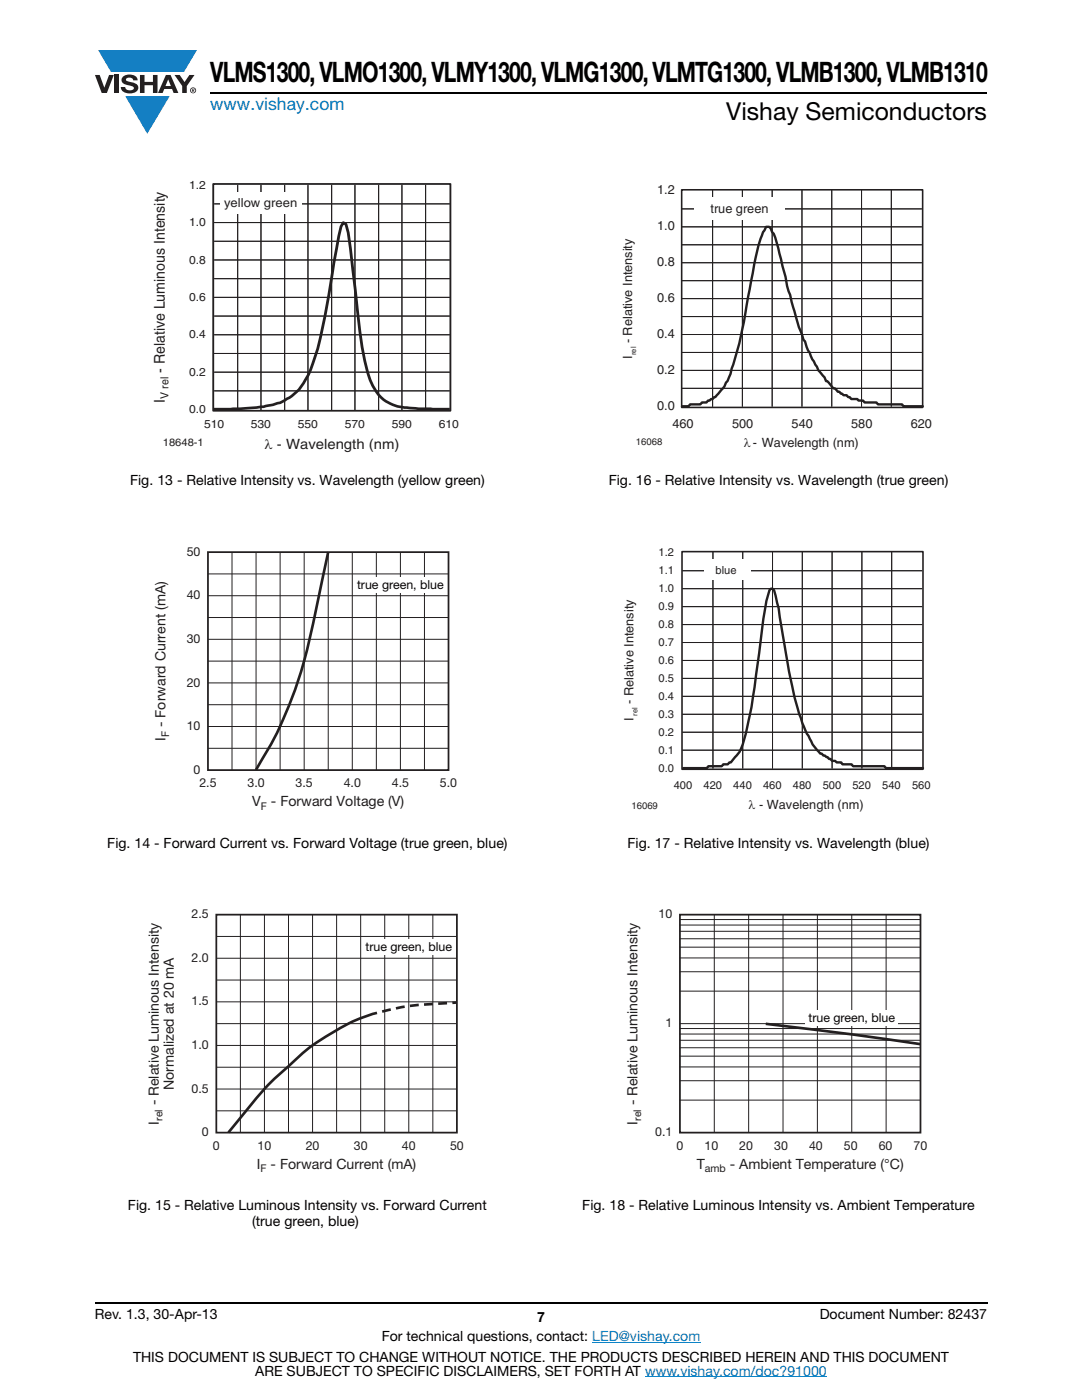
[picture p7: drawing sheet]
<svg xmlns="http://www.w3.org/2000/svg" width="216mm" height="279mm" viewBox="0 0 216 279" stroke-linecap="round" stroke-linejoin="round" font-family="sans-serif">
<g fill="#147fc3">
<path d="M19.6 10h19.7l-2.6 4.3h-1.1h-13.5z"/>
<path d="M25 19.2h8.9l-4.5 7.5z"/>
</g>
<g fill="#231f20">
<path d="M18.9 15h1l.9 2.5 1-2.5h.9l-1.4 3.6h-1z"/>
<path d="M22.9 15h.9v3.6h-.9z"/>
<path d="M24.6 15.3a2.1 2.1 0 0 1 2.8 .3l.1 .4h-.9a.79 .79 0 0 0-.7-.5 .79 .79 0 0 0-.8 .4l.3 .3 1 .2a1.08 1.08 0 0 1 1.2 1.1 1.08 1.08 0 0 1-1.1 1.1 1.73 1.73 0 0 1-2.4-1.2h.9a.96 .96 0 0 0 .8 .6 .96 .96 0 0 0 .9-.4 1.31 1.31 0 0 0-1.2-.6 1.03 1.03 0 0 1-1.1-.6 1.03 1.03 0 0 1 .2-1.1z"/>
<path d="M27.9 15h.9v1.3h1.7v-1.3h.9v3.6h-.9v-1.6h-1.7v1.6h-.9z"/>
<path d="M34.8 15h1.1l.9 1.4 1-1.4h1l-1.5 2.2v1.4h-.9v-1.4z"/>
<path d="M33.6 15.8l.5 1.4h-1.1zM33.1 15l-1.6 3.6h1l.3-.8h1.5l.3 .8h1l-1.6-3.6z"/>
<path d="M38.1 18a.46 .46 0 0 1 .9 0 .46 .46 0 0 1-.9 0zM37.9 18a.6 .6 0 0 0 1.2 0 .6 .6 0 0 0-1.2 0z"/>
<path d="M38.4 17.8h.2v.2h-.2zM38.3 17.7v.7h.1v-.3l.4 .3-.2-.3 .2-.2-.1-.2z"/>
</g>
<path d="M42 18.6h155M18.9 260h178.1" fill="none" stroke="#000" stroke-width=".36"/>
<path d="M118.2 267.9h21.5M128.7 274.8h36.3" fill="none" stroke="#007ec4" stroke-width=".2"/>
<path d="M30.3 36.1h61.3v54.2h-61.3z" fill="#fff"/>
<g fill="none" stroke="#231f20" stroke-width=".2">
<path d="M47.4 37v44.8M52.1 37v44.8M56.8 37v44.8M61.4 37v44.8M66.2 37v44.8M70.8 37v44.8M75.5 37v44.8M80.2 37v44.8M84.9 37v44.8M89.7 59.3h-46.9M89.7 55.6h-46.9M89.7 51.9h-46.9"/>
<path d="M89.7 48.2h-46.9M89.7 44.4h-46.9M89.7 40.7h-46.9M89.7 78h-46.9M89.7 74.3h-46.9M89.7 70.5h-46.9M89.7 66.8h-46.9M89.7 63.1h-46.9"/>
</g>
<path d="M42.8 81.7h3.2a36.4 36.4 0 0 0 9.9-1.3 11.1 11.1 0 0 0 6.1-6.6 78 78 0 0 0 3.6-14.7l2-12 .4-1.9 .5-.8 .5 .3 .5 1.7 1.4 11.5a109.6 109.6 0 0 0 2.3 15.9 10.6 10.6 0 0 0 3.8 6.3 12.3 12.3 0 0 0 6 1.4l6.5 .2" fill="none" stroke="#231f20" stroke-width=".54"/>
<path d="M42.5 36.7h47.4v45.3h-47.4z" fill="none" stroke="#231f20" stroke-width=".36"/>
<g fill="#fff">
<path d="M43.9 38.5h16.3v4.2h-16.3z"/>
<path d="M30.7 108.8h60.5v53.4h-60.5z"/>
</g>
<g fill="none" stroke="#231f20" stroke-width=".2">
<path d="M41.5 114.5h48M41.5 118.9h48M46.3 110.2v43.5M51.1 110.2v43.5M55.9 110.2v43.5M60.7 110.2v43.5M65.5 110.2v43.5M70.3 110.2v43.5M75.1 110.2v43.5M79.9 110.2v43.5M84.7 110.2v43.5M41.5 123.2h48"/>
<path d="M41.5 127.6h48M41.5 131.9h48M41.5 136.3h48M41.5 140.6h48M41.5 145h48M41.5 149.3h48"/>
</g>
<path d="M41.5 110.2h48v43.5h-48z" fill="none" stroke="#231f20" stroke-width=".35"/>
<path d="M71.9 115.2h16v3h-16z" fill="#fff"/>
<path d="M65.5 110.2a357.1 357.1 0 0 1-5.6 24.4 78 78 0 0 1-8.8 19" fill="none" stroke="#231f20" stroke-width=".53"/>
<path d="M29.4 181.2h63.1v53.4h-63.1z" fill="#fff"/>
<g fill="none" stroke="#231f20" stroke-width=".2">
<path d="M43.2 186.9h48M43.2 191.2h48M43.2 195.6h48M43.2 199.9h48M48 182.5v43.5M52.8 182.5v43.5M57.6 182.5v43.5M62.4 182.5v43.5M67.2 182.5v43.5M72 182.5v43.5M76.8 182.5v43.5M81.6 182.5v43.5"/>
<path d="M86.4 182.5v43.5M43.2 204.3h48M43.2 208.6h48M43.2 213h48M43.2 217.3h48M43.2 221.7h48"/>
</g>
<path d="M43.2 182.5h48v43.5h-48z" fill="none" stroke="#231f20" stroke-width=".35"/>
<path d="M73.5 187.6h16.1v3h-16.1z" fill="#fff"/>
<path d="M75.2 202.1a42.1 42.1 0 0 0-16.5 9.6 64.7 64.7 0 0 0-11.1 11.8l-2 2.5M91.1 200.1h-.8" fill="none" stroke="#231f20" stroke-width=".53"/>
<path d="M76.3 201.9a54.2 54.2 0 0 1 13.4-1.7" fill="none" stroke="#231f20" stroke-width=".53" stroke-dasharray="1.8 1.1" stroke-linecap="butt"/>
<path d="M123.9 36.6h62.1v53.1h-62.1z" fill="#fff"/>
<g fill="none" stroke="#231f20" stroke-width=".2">
<path d="M142.2 37.9v43.3M148.1 37.9v43.3M154.1 37.9v43.3M160 37.9v43.3M166 37.9v43.3M171.9 37.9v43.3M177.9 37.9v43.3M136.1 59.6h47.8M136.1 56h47.8M136.1 52.4h47.8M136.1 48.9h47.8M136.1 45.3h47.8"/>
<path d="M136.1 41.7h47.8M136.1 77.5h47.8M136.1 73.9h47.8M136.1 70.3h47.8M136.1 66.8h47.8M136.1 63.2h47.8"/>
</g>
<path d="M136.1 81.1h1.3l.3-.4h2.1l.3-.4h.9l.3-.4h.3l.3-.3h.3l.3-.3h.2a12.1 12.1 0 0 0 3.1-4.7 116 116 0 0 0 3.8-16.8l1-5.7a20.9 20.9 0 0 1 2.3-6.8h.6l.3 .3 .3 .7a8.7 8.7 0 0 1 1.4 4.3l1.2 4.7 .4 1.8 1.4 4.9a19.7 19.7 0 0 0 1.5 4.8l.3 1 .3 .3a19.5 19.5 0 0 0 2.4 5.1l.3 .7 1.2 1.4 .3 .8h.3l.3 .3 .9 1.1h.3l.6 .7h.3l.3 .4h.2l.3 .3h.6l1 .7h1.2l.2 .3h.9l.3 .4h2.4l.3 .4h4.8l.3 .4h3.8" fill="none" stroke="#231f20" stroke-width=".48"/>
<path d="M136 37.9h48.1v43.4h-48.1z" fill="none" stroke="#231f20" stroke-width=".32"/>
<g fill="#fff">
<path d="M138.5 39.4h18v4.5h-18z"/>
<path d="M124.2 109.1h61.5v52.8h-61.5z"/>
</g>
<g fill="none" stroke="#231f20" stroke-width=".2">
<path d="M136.1 117.5h47.9M136.1 113.9h47.9M142.3 110.1v43.3M148.2 110.1v43.3M154.1 110.1v43.3M160.1 110.1v43.3M166 110.1v43.3M172 110.1v43.3M177.9 110.1v43.3M136.1 139h47.9M136.1 135.4h47.9M136.1 131.8h47.9"/>
<path d="M136.1 128.2h47.9M136.1 124.6h47.9M136.1 121.1h47.9M136.1 149.7h47.9M136.1 146.1h47.9M136.1 142.6h47.9"/>
</g>
<path d="M136.3 153.3h4.7l.3-.4h2.7l.3-.4h.9l.3-.3h.3l.9-1.1a9.6 9.6 0 0 0 2.3-5.7 197.6 197.6 0 0 0 3.3-21.9l.6-3.6 .6-2.1 .3-.3h.3l.4 .3 .9 3.6 1.1 7.1a78.6 78.6 0 0 0 3.9 16.5l1.2 2.5a7.7 7.7 0 0 0 2.1 2.9h.3l.3 .4h.3l.3 .3h.2l.9 .8h.6l.3 .3h1l.2 .3h1.8l.3 .4h6.3l.3 .4h7.4" fill="none" stroke="#231f20" stroke-width=".48"/>
<path d="M136.1 110.1h48.1v43.4h-48.1z" fill="none" stroke="#231f20" stroke-width=".32"/>
<g fill="#fff">
<path d="M140.4 111.6h9.3v4h-9.3z"/>
<path d="M124.9 181.2h60.1v53.4h-60.1z"/>
</g>
<path d="M135.7 182.5h48v43.5h-48z" fill="none" stroke="#231f20" stroke-width=".35"/>
<g fill="none" stroke="#231f20" stroke-width=".2">
<path d="M135.7 197.8h48M135.7 193.9h48M135.7 191.2h48M135.7 189h48M135.7 184.6h48M135.7 185.9h48M135.7 187.3h48M135.7 183.5h48M142.5 182.5v43.5M149.4 182.5v43.5M156.2 182.5v43.5M163.1 182.5v43.5"/>
<path d="M170 182.5v43.5M176.8 182.5v43.5M135.7 219.6h48M135.7 215.7h48M135.7 212.9h48M135.7 210.8h48M135.7 206.4h48M135.7 207.6h48M135.7 209.1h48M135.7 205.3h48M135.7 204.3h48"/>
</g>
<path d="M152.8 204.3l17.2 2.1 13.7 2" fill="none" stroke="#231f20" stroke-width=".53"/>
<path d="M160.7 201.7h18.5v3h-18.5z" fill="#fff"/>
<text font-size="5.6" x="42" y="16.4">VLMS1300, VLMO1300, VLMY1300, VLMG1300, VLMTG1300,VLMB1300, VLMB1310</text>
<text font-size="4.9" x="144.9" y="24">Vishay Semiconductors</text>
<text font-size="3.5" fill="#007ec4" x="42" y="21.9">www.vishay.com</text>
<g font-size="3" fill="#231f20">
<text x="32.9" y="74.4" transform="rotate(-90 32.9 74.4)">- Relative Luminous Intensity</text>
<text x="32.9" y="80.4" transform="rotate(-90 32.9 80.4)">I</text>
</g>
<text font-size="2.8" fill="#231f20" x="52.8" y="89.7">λ - Wavelength (nm)</text>
<g font-size="2.8">
<text x="26" y="96.8">Fig. 13 - Relative Intensity vs. Wavelength (yellow green)</text>
<text x="121.5" y="96.8">Fig. 16 - Relative Intensity vs. Wavelength (true green)</text>
<text x="21.4" y="169.2">Fig. 14 - Forward Current vs. Forward Voltage (true green, blue)</text>
<text x="125.2" y="169.2">Fig. 17 - Relative Intensity vs. Wavelength (blue)</text>
<text x="25.5" y="241.5">Fig. 15 - Relative Luminous Intensity vs. Forward Current</text>
<text x="50.3" y="244.7">(true green, blue)</text>
<text x="116.2" y="241.5">Fig. 18 - Relative Luminous Intensity vs. Ambient Temperature</text>
<text x="18.9" y="263.3">Rev. 1.3, 30-Apr-13</text>
<text x="107.2" y="263.8">7</text>
<text x="163.6" y="263.3">Document Number: 82437</text>
<text x="76.2" y="267.7">For technical questions, contact: LED@vishay.com</text>
<text x="26.5" y="271.7">THIS DOCUMENT IS SUBJECT TO CHANGE WITHOUT NOTICE. THE PRODUCTS DESCRIBED HEREIN AND THIS DOCUMENT</text>
<text x="50.9" y="274.6">ARE SUBJECT TO SPECIFIC DISCLAIMERS, SET FORTH AT www.vishay.com/doc?91000</text>
</g>
<g font-size="2.8" fill="#201d1e">
<text x="33" y="147.8" transform="rotate(-90 33 147.8)">I</text>
<text x="33" y="145.1" transform="rotate(-90 33 145.1)">- Forward Current (mA)</text>
<text x="50.3" y="160.9">V</text>
<text x="54.1" y="160.9">- Forward Voltage (V)</text>
<text x="31.7" y="220.6" transform="rotate(-90 31.7 220.6)">- Relative Luminous Intensity</text>
<text x="34.7" y="217.5" transform="rotate(-90 34.7 217.5)">Normalized at 20 mA</text>
<text x="127.2" y="220.6" transform="rotate(-90 127.2 220.6)">- Relative Luminous Intensity</text>
<text x="31.7" y="224.4" transform="rotate(-90 31.7 224.4)">I</text>
<text x="127.2" y="224.4" transform="rotate(-90 127.2 224.4)">I</text>
<text x="51.3" y="233.3">I</text>
<text x="54" y="233.3">- Forward Current (mA)</text>
<text x="139" y="233.3">T</text>
<text x="145.6" y="233.3">- Ambient Temperature (°C)</text>
</g>
<g font-size="2.5" fill="#231f20">
<text x="44.7" y="41.4">yellow green</text>
<text x="131.1" y="38.8">1.2</text>
<text x="131.1" y="46">1.0</text>
<text x="141.8" y="42.5">true green</text>
<text x="131.1" y="53.1">0.8</text>
<text x="131.1" y="60.3">0.6</text>
<text x="126.1" y="71.6" transform="rotate(-90 126.1 71.6)">I</text>
<text x="126.1" y="68.5" transform="rotate(-90 126.1 68.5)">- Relative Intensity</text>
<text x="131.1" y="67.4">0.4</text>
<text x="131.1" y="74.6">0.2</text>
<text x="131.1" y="81.8">0.0</text>
<text x="134.2" y="85.4">460</text>
<text x="146.1" y="85.4">500</text>
<text x="148.4" y="89.2">λ - Wavelength (nm)</text>
<text x="158" y="85.4">540</text>
<text x="169.9" y="85.4">580</text>
<text x="181.7" y="85.4">620</text>
<text x="126.4" y="144" transform="rotate(-90 126.4 144)">I</text>
<text x="126.4" y="140.5" transform="rotate(-90 126.4 140.5)">- Relative Intensity</text>
<text x="149.3" y="161.4">λ - Wavelength (nm)</text>
</g>
<g font-size="2.5" fill="#201d1e">
<text x="37.2" y="110.9">50</text>
<text x="37.2" y="119.6">40</text>
<text x="37.2" y="128.3">30</text>
<text x="37.2" y="137">20</text>
<text x="37.2" y="145.7">10</text>
<text x="38.6" y="154.5">0</text>
<text x="39.8" y="157.1">2.5</text>
<text x="49.4" y="157.1">3.0</text>
<text x="59" y="157.1">3.5</text>
<text x="68.6" y="157.1">4.0</text>
<text x="78.2" y="157.1">4.5</text>
<text x="87.8" y="157.1">5.0</text>
<text x="38.2" y="183.2">2.5</text>
<text x="131.4" y="183.2">10</text>
<text x="38.2" y="191.9">2.0</text>
<text x="38.2" y="200.7">1.5</text>
<text x="38.2" y="209.4">1.0</text>
<text x="132.8" y="205">1</text>
<text x="38.2" y="218.1">0.5</text>
<text x="40.3" y="226.8">0</text>
<text x="130.7" y="226.8">0.1</text>
<text x="42.5" y="229.4">0</text>
<text x="51.4" y="229.4">10</text>
<text x="61" y="229.4">20</text>
<text x="70.6" y="229.4">30</text>
<text x="80.2" y="229.4">40</text>
<text x="89.8" y="229.4">50</text>
<text x="135" y="229.4">0</text>
<text x="140.6" y="229.4">10</text>
<text x="147.5" y="229.4">20</text>
<text x="154.5" y="229.4">30</text>
<text x="161.4" y="229.4">40</text>
<text x="168.4" y="229.4">50</text>
<text x="175.3" y="229.4">60</text>
<text x="182.3" y="229.4">70</text>
</g>
<g font-size="2.5" fill="#040503">
<text x="71.3" y="117.4">true green, blue</text>
<text x="72.9" y="189.8">true green, blue</text>
<text x="161.3" y="204">true green, blue</text>
</g>
<g font-size="2.3" fill="#231f20">
<text x="37.7" y="37.7">1.2</text>
<text x="37.7" y="45.1">1.0</text>
<text x="37.7" y="52.6">0.8</text>
<text x="37.7" y="60.1">0.6</text>
<text x="37.7" y="67.5">0.4</text>
<text x="37.7" y="75">0.2</text>
<text x="37.7" y="82.5">0.0</text>
<text x="40.7" y="85.5">510</text>
<text x="50" y="85.5">530</text>
<text x="59.4" y="85.5">550</text>
<text x="68.8" y="85.5">570</text>
<text x="78.2" y="85.5">590</text>
<text x="87.5" y="85.5">610</text>
</g>
<g font-size="2.2" fill="#231f20">
<text x="33.6" y="79.6" transform="rotate(-90 33.6 79.6)">V rel</text>
<text x="131.4" y="111">1.2</text>
<text x="131.4" y="118.2">1.0</text>
<text x="131.4" y="114.6">1.1</text>
<text x="142.8" y="114.5">blue</text>
<text x="131.4" y="125.3">0.8</text>
<text x="131.4" y="121.8">0.9</text>
<text x="131.4" y="128.9">0.7</text>
<text x="131.4" y="136.1">0.5</text>
<text x="131.4" y="132.5">0.6</text>
<text x="131.4" y="143.2">0.3</text>
<text x="131.4" y="139.7">0.4</text>
<text x="131.4" y="146.8">0.2</text>
<text x="131.4" y="154">0.0</text>
<text x="131.4" y="150.4">0.1</text>
<text x="134.4" y="157.4">400</text>
<text x="140.4" y="157.4">420</text>
<text x="146.3" y="157.4">440</text>
<text x="152.3" y="157.4">460</text>
<text x="158.2" y="157.4">480</text>
<text x="164.2" y="157.4">500</text>
<text x="170.1" y="157.4">520</text>
<text x="176" y="157.4">540</text>
<text x="182" y="157.4">560</text>
</g>
<text font-size="2.1" fill="#231f20" x="32.5" y="89.1">18648-1</text>
<g font-size="2.1" fill="#201d1e">
<text x="33.7" y="147.1" transform="rotate(-90 33.7 147.1)">F</text>
<text x="52.1" y="161.6">F</text>
<text x="32.4" y="223.7" transform="rotate(-90 32.4 223.7)">rel</text>
<text x="127.9" y="223.7" transform="rotate(-90 127.9 223.7)">rel</text>
<text x="52" y="234">F</text>
<text x="140.6" y="234">amb</text>
</g>
<g font-size="1.9" fill="#231f20">
<text x="126.9" y="88.8">16068</text>
<text x="126" y="161.4">16069</text>
</g>
<g font-size="1.5" fill="#231f20">
<text x="127" y="70.9" transform="rotate(-90 127 70.9)">rel</text>
<text x="127.2" y="142.9" transform="rotate(-90 127.2 142.9)">rel</text>
</g>
</svg>
